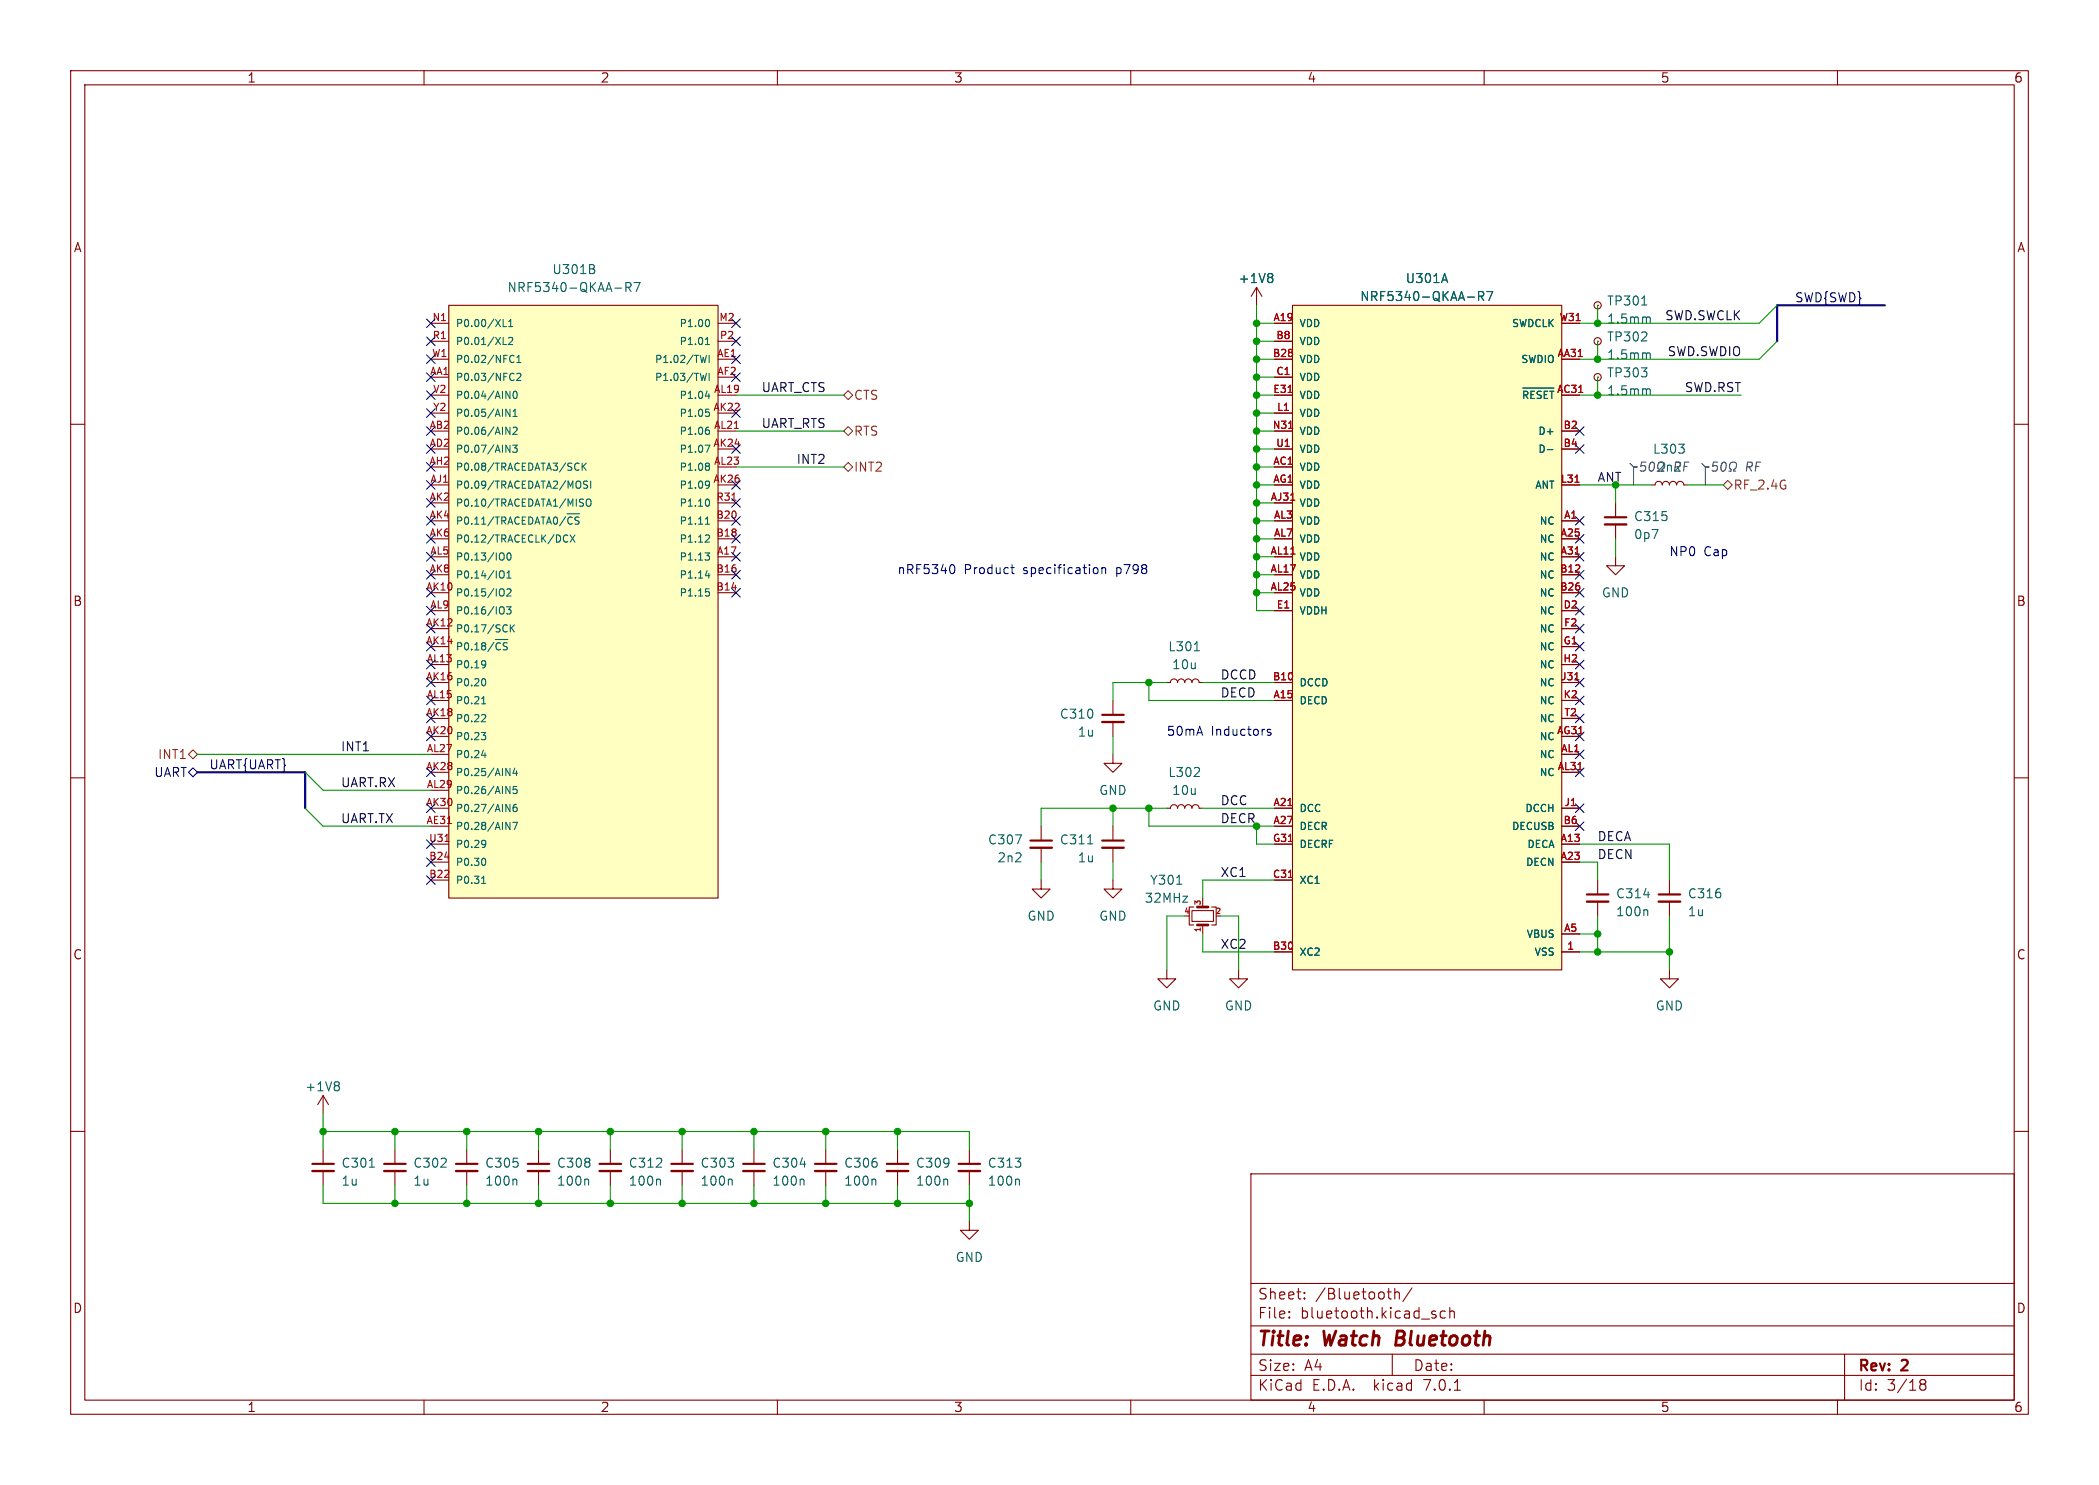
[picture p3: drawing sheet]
<svg xmlns="http://www.w3.org/2000/svg" width="297mm" height="210mm" viewBox="0 0 297 210" stroke-linecap="round" stroke-linejoin="round" font-family="sans-serif">
<g fill="none" stroke="#840000" stroke-width=".15">
<path d="M10 10h277v190h-277zM12 12h273v186h-273zM60 10v2M110 10v2M160 10v2M210 10v2M260 10v2M10 60h2M61 45.7h2.5M61 50.8h2.5M61 55.9h2.5M61 48.3h2.5"/>
<path d="M61 53.3h2.5M61 58.4h2.5M63.5 43.2h38.1v83.8h-38.1zM101.6 45.7h2.5M101.6 50.8h2.5M101.6 55.9h2.5M101.6 48.3h2.5M101.6 53.3h2.5M101.6 58.4h2.5M177.8 40.6l-.8 1.3M177.8 40.6v2.6M177.8 40.6l.8 1.3"/>
<path d="M180.3 45.7h2.6M180.3 50.8h2.6M180.3 55.9h2.6M180.3 48.3h2.6M180.3 53.3h2.6M180.3 58.4h2.6M182.9 43.2h38.1v94h-38.1zM221 45.7h2.5M221 50.8h2.5M221 55.9h2.5M226.1 48.3h.1M226.1 53.3h.1"/>
<path d="M226.1 43.2h.1M285 60h2M61 73.7h2.5M61 76.2h2.5M61 78.7h2.5M61 66h2.5M61 68.6h2.5M61 71.1h2.5M61 61h2.5M61 63.5h2.5M101.6 73.7h2.5M101.6 76.2h2.5"/>
<path d="M101.6 78.7h2.5M101.6 66h2.5M101.6 68.6h2.5M101.6 71.1h2.5M101.6 61h2.5M101.6 63.5h2.5M180.3 73.7h2.6M180.3 76.2h2.6M180.3 78.7h2.6M180.3 66h2.6M180.3 68.6h2.6M180.3 71.1h2.6"/>
<path d="M180.3 61h2.6M180.3 63.5h2.6M221 73.7h2.5M221 76.2h2.5M221 78.7h2.5M221 68.6h2.5M221 61h2.5M221 63.5h2.5M228.6 78.7v1.3h1.3l-1.3 1.3-1.3-1.3h1.3M228.6 71.1v2.1M228.6 74.2v2M233.7 68.6h.5a.51 .51 0 0 1 .5-.5 .51 .51 0 0 1 .5 .5 .51 .51 0 0 1 .5-.5 .51 .51 0 0 1 .5 .5 .51 .51 0 0 1 .5-.5 .51 .51 0 0 1 .5 .5 .51 .51 0 0 1 .5-.5 .51 .51 0 0 1 .6 .5h.5"/>
<path d="M61 99.1h2.5M61 81.3h2.5M61 83.8h2.5M61 96.5h2.5M61 86.4h2.5M61 88.9h2.5M61 91.4h2.5M61 94h2.5M101.6 81.3h2.5M101.6 83.8h2.5M157.5 99.1v2M165.1 96.5h.5a.51 .51 0 0 1 .5-.5 .51 .51 0 0 1 .5 .5 .51 .51 0 0 1 .5-.5 .51 .51 0 0 1 .5 .5 .51 .51 0 0 1 .5-.5 .51 .51 0 0 1 .6 .5 .51 .51 0 0 1 .5-.5 .51 .51 0 0 1 .5 .5h.5"/>
<path d="M180.3 99.1h2.6M180.3 81.3h2.6M180.3 83.8h2.6M180.3 96.5h2.6M180.3 86.4h2.6M221 99.1h2.5M221 81.3h2.5M221 83.8h2.5M221 96.5h2.5M221 86.4h2.5M221 88.9h2.5M221 91.4h2.5"/>
<path d="M221 94h2.5M10 110h2M61 114.3h2.5M61 119.4h2.5M61 116.8h2.5M61 104.1h2.5M61 106.7h2.5M61 109.2h2.5M61 101.6h2.5M61 111.8h2.5M147.3 116.8v2.1M147.3 119.9v2"/>
<path d="M157.5 106.7v1.3h1.2l-1.2 1.2-1.3-1.2h1.3M157.5 102.1v2M157.5 116.8v2.1M157.5 119.9v2M165.1 114.3h.5a.51 .51 0 0 1 .5-.5 .51 .51 0 0 1 .5 .5 .51 .51 0 0 1 .5-.5 .51 .51 0 0 1 .5 .5 .51 .51 0 0 1 .5-.5 .51 .51 0 0 1 .6 .5 .51 .51 0 0 1 .5-.5 .51 .51 0 0 1 .5 .5h.5M180.3 114.3h2.6M180.3 119.4h2.6M180.3 116.8h2.6M221 114.3h2.5M221 119.4h2.5M221 116.8h2.5M221 104.1h2.5"/>
<path d="M221 106.7h2.5M221 109.2h2.5M221 101.6h2.5M285 110h2M61 121.9h2.5M61 124.5h2.5M147.3 124.5v1.2h1.3l-1.3 1.3-1.3-1.3h1.3M157.5 124.5v1.2h1.2l-1.2 1.3-1.3-1.3h1.3M165.1 137.2v1.2h1.3l-1.3 1.3-1.3-1.3h1.3M168.7 128.8h3v1.5h-3zM168.9 128.3h-.6v2.5h.6M170.2 127v1.3"/>
<path d="M170.2 130.8v1.3M171.4 128.3h.7v2.5h-.7M175.3 137.2v1.2h1.2l-1.2 1.3-1.3-1.3h1.3M180.3 134.6h2.6M180.3 124.5h2.6M221 134.6h2.5M221 121.9h2.5M221 132.1h2.5M226.1 124.5v2M226.1 127.5v2M236.2 137.2v1.2h1.3l-1.3 1.3-1.3-1.3h1.3M236.2 124.5v2"/>
<path d="M236.2 127.5v2M10 160h2M45.7 154.9v2.6M45.7 154.9l-.7 1.3M45.7 154.9l.8 1.3M285 160h2M45.7 162.6v2M45.7 165.6v2M55.9 162.6v2M55.9 165.6v2M66 162.6v2M66 165.6v2"/>
<path d="M76.2 162.6v2M76.2 165.6v2M86.4 162.6v2M86.4 165.6v2M96.5 162.6v2M96.5 165.6v2M106.7 162.6v2M106.7 165.6v2M116.8 162.6v2M116.8 165.6v2M127 162.6v2M127 165.6v2"/>
<path d="M137.2 172.7v1.3h1.2l-1.2 1.3-1.3-1.3h1.3M137.2 162.6v2M137.2 165.6v2M177 166h108v32h-108zM60 198v2M110 198v2M160 198v2M177 194.5h108M177 191.5h108M177 187.5h108M177 181.5h108M182.4 186.3h.1l-.1 .1"/>
<path d="M182.4 185.5h.1l-.1 .1M184.6 183.6v.1M184.6 182.8v.1M197 191.5v3M197.4 182.2v1.5M197.4 182.8a.37 .37 0 0 1 .6 .1v.8M199.8 182.1l-1.3 2M203 185.9l.2 .2-.1 .2-.1 .1M203 185.4l.1 .1M204.5 185.5l-.4-.1-.3 .3v.4l.1 .2 .2 .1 .4-.1M205.1 185.5a.37 .37 0 0 1 .7 .1v.8M205.1 184.9v1.5"/>
<path d="M205.8 196.6h.8M210 198v2M260 198v2M261 191.5v6.5M271.7 195.6l.2 .1M271.7 195.2l.2-.1 .5 .1 .1 .3-.3 .2M271.9 195.7h.3M271.9 195.7l-.2 .2M272.2 195.7l.3 .3-.1 .5-.2 .1h-.3l-.2-.1"/>
<circle cx="226.1" cy="43.2" r=".51"/>
<circle cx="226.1" cy="48.3" r=".51"/>
<circle cx="226.1" cy="53.3" r=".51"/>
</g>
<g fill="none" stroke="#840000" stroke-width=".33">
<path d="M227.1 74.2h3M145.8 119.9h3M156 102.1h3M156 119.9h3M224.5 127.5h3.1M234.7 127.5h3M44.2 165.6h3M54.4 165.6h3M64.5 165.6h3.1M74.7 165.6h3M84.8 165.6h3.1M95 165.6h3"/>
<path d="M105.2 165.6h3M115.3 165.6h3.1M125.5 165.6h3M135.6 165.6h3.1"/>
</g>
<g fill="none" stroke="#840000" stroke-width=".3">
<path d="M227.1 73.2h3M145.8 118.9h3M156 101.1h3M156 118.9h3M224.5 126.5h3.1M234.7 126.5h3M44.2 164.6h3M54.4 164.6h3M64.5 164.6h3.1M74.7 164.6h3M84.8 164.6h3.1M95 164.6h3"/>
<path d="M105.2 164.6h3M115.3 164.6h3.1M125.5 164.6h3M135.6 164.6h3.1"/>
</g>
<g fill="none" stroke="#006464" stroke-width=".15">
<path d="M84 38.1l.2 .2-.2 .3M84 37.5v.4M89.7 40h.9l-.6 1.2M179.9 38.7l.2 .2-.2 .3 .2 .3v.2l-.2 .3M71.2 46.2h.5M71.2 48.7h.5M71.6 57.9l.6 1v-1M72 46.2h.5M72 45.5l.3-.3v1M72 47.8l.4-.1 .1 .3-.6 .7h.6M72.5 50.3l.2 .1M72.6 58.9h.6"/>
<path d="M72.6 58.2l.3-.3v1M72.7 55.4l.1-.1a.54 .54 0 0 1 .4 .5 .54 .54 0 0 1-.4 .5h-.1l-.1-.3zM72.7 52.8v.1M72.7 53.7v.1M72.7 51.2l-.2 .1M73.1 52.9l.4-.1 .2 .3-.6 .7h.6M73.1 51.3h.6M73.1 50.5l.3-.2v1M88.6 40.6h.6l.1-.2-.1-.3-.1-.1h-.5v1.2M88.9 40.6l.4 .6M99.8 56h.6M99.8 48.7h.6"/>
<path d="M99.9 57.9h.4M99.9 48l.2-.3v1M100 58.3h.2l.2 .2-.1 .3-.3 .1M100 50.3l-.3 1-.2-.8M100 52.8l-.3 1-.2-.7M100.1 45.2a.54 .54 0 0 1 .3 .5 .54 .54 0 0 1-.3 .5M100.3 55.7v.6M100.3 50.3v1M100.3 52.8v1M209.2 41.9l.6-.1 .1-.1v-.4l-.2-.1h-.5v1.3M209.5 41.9l.4 .6M210.4 41.2h.8l-.5 1.3"/>
<path d="M215.5 54.9h4.4M216.2 55.7l-.1-.3-.5-.1v1M217.1 55.3h-.5v1M218.1 55.4l-.4-.1-.2 .3M219 55.3h-.5v1M219.3 55.3h.6M219.6 55.3v1M232.3 43.1h.7M233.1 49.9h.2l.2 .2v.7M233.1 44.8h.2l.2 .2v.7M233.1 55h.2l.2 .2v.6M65.3 73.5l-.1-.3-.4-.1v1"/>
<path d="M65.7 73.5l.1-.3 .2-.1 .2 .1 .1 .3M67.3 73.4l.2-.3v1M68.2 73.4l.2-.3v1M69.9 73.1l-.9 1.3M70.1 73.1h.6M70.4 73.1v1M71.3 78.3v.8M71.6 73.5l-.1-.3-.5-.1v1M71.8 78.3l.2-.1a.54 .54 0 0 1 .3 .5 .54 .54 0 0 1-.3 .5l-.2-.1-.1-.3zM71.9 74.1l.3-1 .3 1M72.5 63h.7l-.4 .3 .3 .1v.5l-.1 .1-.5-.1M72.6 60.5l.4-.1 .2 .3-.7 .7h.7"/>
<path d="M73.5 73.2l-.3-.1-.3 .3M74.4 73.1h-.5v1M75.4 73.4l-.2-.2-.4-.1v1M75.7 74.1l.3-1 .4 1M76.6 73.1h.5M76.9 73.1v1M77.3 74.1l.4-1 .3 1M78.3 73.5l.1-.3 .1-.1 .3 .1 .1 .3M79.9 75.7h.2l.2 .1M80 73.1l-.8 1.3M80.2 72.7h1.8M80.3 76.6l-.2 .1-.2-.1"/>
<path d="M80.7 75.7l.7 1M81 73.2l-.3-.1-.3 .3M81.4 75.7l-.7 1M81.7 65.5l.2 .1M81.9 66.4l-.2 .1M81.9 73.2l-.4-.1-.1 .3M82.2 70.6h.4M82.4 71.1l.2 .2-.2 .3M82.4 65.5v1M82.5 65.9l.4 .6M82.9 65.5l-.5 .6M83 70.7l.2-.1a.34 .34 0 0 1 .4 .3v.4a.34 .34 0 0 1-.3 .3 .34 .34 0 0 1-.4-.3z"/>
<path d="M83.1 68.1l-.3-.1-.2 .1v.3l.4 .2 .1 .3-.2 .1h-.3M83.6 68v1M99.8 78.2h.6l-.3 .4 .2 .1 .1 .3-.2 .2h-.3M99.8 63h.6l-.4 1M99.8 74.1h.6M99.9 73.4l.2-.3v1M100 75.7h.3l.1 .2-.6 .8h.6M100 60.8h.2l.2 .2-.1 .3-.3 .1M100 65.5h.2l.2 .2-.2 .2M100 68l.3 .1a.67 .67 0 0 1-.2 .9M100 65.9h.2M100.1 70.6a.54 .54 0 0 1 .3 .5 .54 .54 0 0 1-.3 .5"/>
<path d="M100.1 60.4h.2M100.2 65.9l.1 .1 .1 .3-.1 .2h-.3M100.4 68.5l-.2 .2h-.2M218.9 63.6h.8M65.3 91.2l-.1-.3h-.4v1M65.7 91.3l.1-.3 .2-.1 .2 .1 .1 .3M67.3 91.1l.2-.2v1M68.1 91.1l.2-.2h.3l.1 .2M68.1 99.5h.6M68.3 98.7l.1-.2v1M68.6 93.5h.1a.86 .86 0 0 1-.1 .9M68.6 96.1l.1 .3-.1 .5"/>
<path d="M68.7 93.9l-.1 .1M69.9 90.8l-.9 1.4M70.1 90.4h1.8M70.8 91l-.3-.1-.3 .2M71.1 80.7l.1 .1a.65 .65 0 0 1-.1 .9M71.3 83.4v.7M71.3 86v.7M71.7 85.8h.6l-.3 .4 .3 .1v.4l-.2 .1-.4-.1M71.7 83.4l.4-.1 .2 .3-.6 .7h.6M71.7 81.7h.6M71.7 81l.3-.3v1M71.8 90.9h-.4l-.2 .3"/>
<path d="M72.2 88.4v1M72.4 88.8l.4 .6M72.8 88.4l-.6 .5M99.8 81.4h.6M99.9 83.3h.4M100 83.7h.2l.2 .2-.1 .3-.3 .1M100.3 81.1v.6M169 92h.7M68.1 103.6h.6l-.3 .4M68.1 106.8h.7M68.6 101.1l.1 .1v.3l-.6 .6h.6M68.6 104l.1 .2-.1 .4"/>
<path d="M68.6 118.9h.1a.86 .86 0 0 1-.1 .9M68.7 119.3l-.1 .1M72.5 116.3h.7l-.4 1M72.8 108.6l-.2 .8h.6M73.1 113.8h-.3a.68 .68 0 0 0 0 1l.3-.1 .1-.4-.2-.2h-.2l-.2 .2M73.1 109v.7M73.1 111.2h-.5v.5l.1-.1h.4l.1 .2-.1 .3-.1 .1-.4-.1M153.9 119.3h.7M168.9 109.8h.8M169.7 108.7v.4M68.1 124.9h.6M68.3 124.1l.1-.2v1"/>
<path d="M68.6 121.5l.1 .3-.1 .5M166.5 125h.7M233 128.7l.1 .1v.7M47.8 153l.2 .2-.2 .3 .2 .3v.2l-.2 .3M52.3 165.1h.7M72.9 166.8l.2 .1v.7M83.1 166.8l.2 .1v.7M93.3 166.8l.1 .1v.7M103.4 166.8l.2 .1v.7M113.6 166.8l.2 .1v.7M123.7 166.8l.2 .1v.7M133.9 166.8l.2 .1v.7"/>
<path d="M144.1 166.8l.1 .1v.7"/>
</g>
<g fill="#ffffc2" stroke="#ffffc2" stroke-width=".14">
<path d="M182.9 43.2h38.1v94h-38.1z"/>
<path d="M63.5 43.2h38.1v83.8h-38.1z"/>
</g>
<path d="M182.3 55.5h.5M103.6 70.7h.6M103.9 60.6h.6M182.3 60.6h.6M182.6 70.7h.6M182.7 78.4h.5M222.9 68.2h.5M222.8 96.1h.6M63 119h.5M223.3 108.8h.6M182.3 124.1h.6" fill="none" stroke="#a90000" stroke-width=".15"/>
<path d="M169.4 130.8h1.5M169.4 128.3h1.5" fill="none" stroke="#840000" stroke-width=".38"/>
<path d="M230.6 65.5l.5 .5h.5h-.5v2.6M232.9 65.4h-.6l-.1 .6 .2-.2 .4 .1 .1 .2-.1 .4-.2 .1h-.3l-.2-.1M233.9 65.4a.75 .75 0 0 0-.3 1.2h.2M240.8 65.5l.5 .5h.5h-.5v2.6M243.1 65.4h-.6l-.2 .6 .2-.2 .4 .1 .1 .2-.1 .4-.2 .1h-.3l-.2-.1M243.7 65.5l.3-.1a.75 .75 0 0 1-.3 1.2l-.1-.1-.1-.4zM244.6 66.6h.3l.1-.2a.56 .56 0 0 1-.2-.9 .56 .56 0 0 1 .9 0 .66 .66 0 0 1-.4 .9v.2h.3" fill="none" stroke="#484848" stroke-width=".15"/>
<g fill="none" stroke="#000084" stroke-width=".15">
<path d="M60.4 52.7l1.2 1.2M60.4 47.7l1.2 1.2M60.4 55.3l1.2 1.2M60.4 50.2l1.2 1.2M60.4 45.1l1.2 1.2M60.4 57.8l1.2 1.2M61.6 52.7l-1.2 1.2M61.6 47.7l-1.2 1.2M61.6 55.3l-1.2 1.2M61.6 50.2l-1.2 1.2M61.6 45.1l-1.2 1.2M61.6 57.8l-1.2 1.2"/>
<path d="M103.5 52.7l1.2 1.2M103.5 57.8l1.2 1.2M103.5 47.7l1.2 1.2M103.5 50.2l1.2 1.2M103.5 45.1l1.2 1.2M104.7 52.7l-1.2 1.2M104.7 50.2l-1.2 1.2M104.7 57.8l-1.2 1.2M104.7 47.7l-1.2 1.2M104.7 45.1l-1.2 1.2M60.4 65.4l1.2 1.2M60.4 73.1l1.2 1.2"/>
<path d="M60.4 68l1.2 1.2M60.4 70.5l1.2 1.2M60.4 60.4l1.2 1.2M60.4 78.1l1.2 1.2M60.4 62.9l1.2 1.2M60.4 75.6l1.2 1.2M61.6 65.4l-1.2 1.2M61.6 73.1l-1.2 1.2M61.6 68l-1.2 1.2M61.6 70.5l-1.2 1.2M61.6 60.4l-1.2 1.2M61.6 78.1l-1.2 1.2"/>
<path d="M61.6 62.9l-1.2 1.2M61.6 75.6l-1.2 1.2M103.5 62.9l1.2 1.2M103.5 78.1l1.2 1.2M103.5 73.1l1.2 1.2M103.5 68l1.2 1.2M103.5 70.5l1.2 1.2M103.5 75.6l1.2 1.2M104.7 62.9l-1.2 1.2M104.7 78.1l-1.2 1.2M104.7 73.1l-1.2 1.2M104.7 68l-1.2 1.2"/>
<path d="M104.7 70.5l-1.2 1.2M104.7 75.6l-1.2 1.2M222.9 78.1l1.2 1.2M222.9 73.1l1.2 1.2M222.9 75.6l1.2 1.2M222.9 62.9l1.2 1.2M222.9 60.4l1.2 1.2M224.1 78.1l-1.2 1.2M224.1 73.1l-1.2 1.2M224.1 75.6l-1.2 1.2M224.1 62.9l-1.2 1.2M224.1 60.4l-1.2 1.2"/>
<path d="M60.4 80.7l1.2 1.2M60.4 85.8l1.2 1.2M60.4 83.2l1.2 1.2M60.4 95.9l1.2 1.2M60.4 90.8l1.2 1.2M60.4 88.3l1.2 1.2M60.4 98.5l1.2 1.2M60.4 93.4l1.2 1.2M61.6 95.9l-1.2 1.2M61.6 80.7l-1.2 1.2M61.6 85.8l-1.2 1.2M61.6 83.2l-1.2 1.2"/>
<path d="M61.6 90.8l-1.2 1.2M61.6 88.3l-1.2 1.2M61.6 98.5l-1.2 1.2M61.6 93.4l-1.2 1.2M103.5 83.2l1.2 1.2M103.5 80.7l1.2 1.2M104.7 83.2l-1.2 1.2M104.7 80.7l-1.2 1.2M222.9 90.8l1.2 1.2M222.9 88.3l1.2 1.2M222.9 95.9l1.2 1.2M222.9 93.4l1.2 1.2"/>
<path d="M222.9 83.2l1.2 1.2M222.9 80.7l1.2 1.2M222.9 98.5l1.2 1.2M222.9 85.8l1.2 1.2M224.1 90.8l-1.2 1.2M224.1 88.3l-1.2 1.2M224.1 95.9l-1.2 1.2M224.1 93.4l-1.2 1.2M224.1 83.2l-1.2 1.2M224.1 80.7l-1.2 1.2M224.1 98.5l-1.2 1.2M224.1 85.8l-1.2 1.2"/>
<path d="M27.3 108.6l.6 .6-.6 .7-.6-.7zM60.4 118.8l1.2 1.2M60.4 108.6l1.2 1.2M60.4 103.5l1.2 1.2M60.4 113.7l1.2 1.2M60.4 101l1.2 1.2M61.6 113.7l-1.2 1.2M61.6 118.8l-1.2 1.2M61.6 108.6l-1.2 1.2M61.6 103.5l-1.2 1.2M61.6 101l-1.2 1.2M222.9 106.1l1.2 1.2"/>
<path d="M222.9 108.6l1.2 1.2M222.9 103.5l1.2 1.2M222.9 113.7l1.2 1.2M222.9 116.2l1.2 1.2M222.9 101l1.2 1.2M224.1 106.1l-1.2 1.2M224.1 108.6l-1.2 1.2M224.1 103.5l-1.2 1.2M224.1 113.7l-1.2 1.2M224.1 116.2l-1.2 1.2M224.1 101l-1.2 1.2M60.4 123.9l1.2 1.2"/>
<path d="M60.4 121.3l1.2 1.2M61.6 123.9l-1.2 1.2M61.6 121.3l-1.2 1.2"/>
</g>
<path d="M119.4 55.9l.6-.7 .6 .7-.6 .6zM119.4 61l.6-.7 .6 .7-.6 .6zM119.4 66l.6-.6 .6 .6-.6 .7zM243.8 68.6l.7-.7 .6 .7-.6 .6zM26.7 106.7l.6-.7 .6 .7-.6 .6z" fill="none" stroke="#725600" stroke-width=".15"/>
<path d="M134.8 79.9a.79 .79 0 0 1 0 1.2M143.2 79.9v1l.1 .2h.2M143 80.3h.5M154.9 80.3h.3l.2 .2-.1 .5-.4 .1M155.9 80.4l.2-.1h.3l.1 .8M155.9 80.3v.8M179.8 103.2l-.3-.1-.2 .2 .1 .2 .4 .1v.3h-.5" fill="none" stroke="#0000c2" stroke-width=".15"/>
<path d="M266.7 43.2h-15.2v5.1M27.9 109.2h15.3v5.1" fill="none" stroke="#000084" stroke-width=".3"/>
<g fill="none" stroke="#009600" stroke-width=".15">
<path d="M104.1 55.9h15.3M177.8 43.2v43.2h2.5M177.8 55.9h2.5M177.8 45.7h2.5M177.8 48.3h2.5M177.8 50.8h2.5M177.8 58.4h2.5M177.8 53.3h2.5M223.5 55.9h22.9M226.1 43.2v2.5M226.1 48.3v2.5M226.1 53.3v2.6"/>
<path d="M251.5 43.2l-2.6 2.5h-25.4M251.5 48.3l-2.6 2.5h-25.4M104.1 61h15.3M104.1 66h15.3M177.8 68.6h2.5M177.8 61h2.5M177.8 66h2.5M177.8 76.2h2.5M177.8 71.1h2.5M177.8 73.7h2.5M177.8 63.5h2.5M177.8 78.7h2.5"/>
<path d="M223.5 68.6h10.2M228.6 68.6v2.5M228.6 76.2v2.5M238.8 68.6h5M162.6 96.5v2.6h17.7M165.1 96.5h-7.6v2.6M170.2 96.5h10.1M177.8 83.8h2.5M177.8 81.3h2.5M27.9 106.7h33.1M43.2 114.3l2.5 2.5h15.3M43.2 109.2l2.5 2.6h15.3"/>
<path d="M157.5 104.1v2.6M157.5 114.3v2.5M162.6 114.3v2.5h17.7M165.1 114.3h-17.8v2.5M170.2 114.3h10.1M177.8 116.8v2.6h2.5M223.5 119.4h12.7v5.1M147.3 121.9v2.6M157.5 121.9v2.6M167.6 129.5h-2.5v7.7M170.2 132.1v2.5h10.1M172.7 129.5h2.6v7.7"/>
<path d="M180.3 124.5h-10.1v2.5M223.5 134.6h12.7M223.5 121.9h2.6v2.6M223.5 132.1h2.6M226.1 129.5v5.1M236.2 129.5v7.7M45.7 157.5v5.1M45.7 160h91.5v2.6M45.7 167.6v2.6h91.5M55.9 160v2.6M55.9 167.6v2.6M66 160v2.6"/>
<path d="M66 167.6v2.6M76.2 160v2.6M76.2 167.6v2.6M86.4 160v2.6M86.4 167.6v2.6M96.5 160v2.6M96.5 167.6v2.6M106.7 160v2.6M106.7 167.6v2.6M116.8 160v2.6M116.8 167.6v2.6M127 160v2.6"/>
<path d="M127 167.6v2.6M137.2 167.6v5.1"/>
</g>
<g fill="#009600" stroke="#009600" stroke-width=".15">
<circle cx="127" cy="160" r=".46"/>
<circle cx="106.7" cy="160" r=".46"/>
<circle cx="106.7" cy="170.2" r=".46"/>
<circle cx="76.2" cy="170.2" r=".46"/>
<circle cx="66" cy="170.2" r=".46"/>
<circle cx="96.5" cy="160" r=".46"/>
<circle cx="86.4" cy="170.2" r=".46"/>
<circle cx="86.4" cy="160" r=".46"/>
<circle cx="96.5" cy="170.2" r=".46"/>
<circle cx="76.2" cy="160" r=".46"/>
<circle cx="116.8" cy="160" r=".46"/>
<circle cx="116.8" cy="170.2" r=".46"/>
<circle cx="137.2" cy="170.2" r=".46"/>
<circle cx="127" cy="170.2" r=".46"/>
<circle cx="66" cy="160" r=".46"/>
<circle cx="55.9" cy="160" r=".46"/>
<circle cx="55.9" cy="170.2" r=".46"/>
<circle cx="45.7" cy="160" r=".46"/>
<circle cx="162.6" cy="96.5" r=".46"/>
<circle cx="157.5" cy="114.3" r=".46"/>
<circle cx="226.1" cy="50.8" r=".46"/>
<circle cx="177.8" cy="45.7" r=".46"/>
<circle cx="226.1" cy="45.7" r=".46"/>
<circle cx="177.8" cy="48.3" r=".46"/>
<circle cx="177.8" cy="50.8" r=".46"/>
<circle cx="177.8" cy="61" r=".46"/>
<circle cx="177.8" cy="55.9" r=".46"/>
<circle cx="177.8" cy="58.4" r=".46"/>
<circle cx="177.8" cy="53.3" r=".46"/>
<circle cx="177.8" cy="81.3" r=".46"/>
<circle cx="177.8" cy="78.7" r=".46"/>
<circle cx="177.8" cy="76.2" r=".46"/>
<circle cx="177.8" cy="83.8" r=".46"/>
<circle cx="177.8" cy="68.6" r=".46"/>
<circle cx="177.8" cy="73.7" r=".46"/>
<circle cx="177.8" cy="71.1" r=".46"/>
<circle cx="177.8" cy="66" r=".46"/>
<circle cx="177.8" cy="63.5" r=".46"/>
<circle cx="226.1" cy="132.1" r=".46"/>
<circle cx="226.1" cy="134.6" r=".46"/>
<circle cx="236.2" cy="134.6" r=".46"/>
<circle cx="226.1" cy="55.9" r=".46"/>
<circle cx="228.6" cy="68.6" r=".46"/>
<circle cx="162.6" cy="114.3" r=".46"/>
<circle cx="177.8" cy="116.8" r=".46"/>
</g>
<g font-size="2.8" fill="#840000">
<text x="178" y="190.8">Title:</text>
<text x="187.4" y="190.8">Watch</text>
<text x="198.2" y="190.8">Bluetooth</text>
</g>
<g font-size="2.1" fill="#840000">
<text x="178" y="183.9">Sheet:</text>
<text x="186.2" y="183.9">/Bluetooth/</text>
<text x="178" y="186.6">File:</text>
<text x="184" y="186.6">bluetooth.kicad_sch</text>
<text x="178" y="196.8">KiCad</text>
<text x="178" y="194">Size:</text>
<text x="184.6" y="194">A4</text>
<text x="185.7" y="196.8">E.D.A.</text>
<text x="194.4" y="196.8">kicad</text>
<text x="200" y="194">Date:</text>
<text x="201.5" y="196.8">7.0.1</text>
<text x="263" y="194.2">Rev:</text>
<text x="263" y="196.8">Id:</text>
<text x="267" y="196.8">3/18</text>
<text x="269.2" y="194.2">2</text>
</g>
<g font-size="1.8" fill="#840000">
<text x="35" y="11.8">1</text>
<text x="85" y="11.8">2</text>
<text x="135" y="11.8">3</text>
<text x="185" y="11.8">4</text>
<text x="235" y="11.8">5</text>
<text x="285" y="11.8">6</text>
<text x="10.4" y="35.8">A</text>
<text x="285.4" y="35.8">A</text>
<text x="10.3" y="85.8">B</text>
<text x="285.3" y="85.8">B</text>
<text x="10.3" y="135.8">C</text>
<text x="285.3" y="135.8">C</text>
<text x="10.3" y="185.8">D</text>
<text x="285.3" y="185.8">D</text>
<text x="35" y="199.8">1</text>
<text x="85" y="199.8">2</text>
<text x="135" y="199.8">3</text>
<text x="185" y="199.8">4</text>
<text x="235" y="199.8">5</text>
<text x="285" y="199.8">6</text>
</g>
<g font-size="1.8" fill="#006464">
<text x="71.8" y="41.5">NRF5340-QKAA-R7</text>
<text x="78.1" y="38.9">U301B</text>
<text x="175.2" y="40.2">+1V8</text>
<text x="198.8" y="40.2">U301A</text>
<text x="192.4" y="42.7">NRF5340-QKAA-R7</text>
<text x="227.3" y="43.4">TP301</text>
<text x="227.3" y="45.9">1.5mm</text>
<text x="227.3" y="48.5">TP302</text>
<text x="227.3" y="51">1.5mm</text>
<text x="227.3" y="53.5">TP303</text>
<text x="227.3" y="56.1">1.5mm</text>
<text x="233.8" y="64.3">L303</text>
<text x="231.1" y="73.9">C315</text>
<text x="231.1" y="76.4">0p7</text>
<text x="226.6" y="84.6">GND</text>
<text x="165.2" y="92.3">L301</text>
<text x="165.8" y="94.8">10u</text>
<text x="149.9" y="101.8">C310</text>
<text x="152.4" y="104.3">1u</text>
<text x="155.5" y="112.6">GND</text>
<text x="165.2" y="110">L302</text>
<text x="165.8" y="112.6">10u</text>
<text x="139.7" y="119.6">C307</text>
<text x="149.9" y="119.6">C311</text>
<text x="141.1" y="122.1">2n2</text>
<text x="152.4" y="122.1">1u</text>
<text x="162.7" y="125.3">Y301</text>
<text x="145.3" y="130.4">GND</text>
<text x="155.5" y="130.4">GND</text>
<text x="161.9" y="127.8">32MHz</text>
<text x="228.6" y="127.2">C314</text>
<text x="228.6" y="129.7">100n</text>
<text x="238.8" y="127.2">C316</text>
<text x="238.8" y="129.7">1u</text>
<text x="163.1" y="143.1">GND</text>
<text x="173.3" y="143.1">GND</text>
<text x="234.2" y="143.1">GND</text>
<text x="43.1" y="154.5">+1V8</text>
<text x="48.3" y="165.3">C301</text>
<text x="48.3" y="167.8">1u</text>
<text x="58.4" y="165.3">C302</text>
<text x="58.4" y="167.8">1u</text>
<text x="68.6" y="165.3">C305</text>
<text x="68.6" y="167.8">100n</text>
<text x="78.7" y="165.3">C308</text>
<text x="78.7" y="167.8">100n</text>
<text x="88.9" y="165.3">C312</text>
<text x="88.9" y="167.8">100n</text>
<text x="99.1" y="165.3">C303</text>
<text x="99.1" y="167.8">100n</text>
<text x="109.2" y="165.3">C304</text>
<text x="109.2" y="167.8">100n</text>
<text x="119.4" y="165.3">C306</text>
<text x="119.4" y="167.8">100n</text>
<text x="129.5" y="165.3">C309</text>
<text x="129.5" y="167.8">100n</text>
<text x="139.7" y="165.3">C313</text>
<text x="139.7" y="167.8">100n</text>
<text x="135.2" y="178.6">GND</text>
</g>
<g font-size="1.8" fill="#0f0f0f">
<text x="235.5" y="45.4">SWD.SWCLK</text>
<text x="235.9" y="50.5">SWD.SWDIO</text>
<text x="107.6" y="55.5">UART_CTS</text>
<text x="238.3" y="55.5">SWD.RST</text>
<text x="107.6" y="60.6">UART_RTS</text>
<text x="112.6" y="65.7">INT2</text>
<text x="226.1" y="68.2">ANT</text>
<text x="172.7" y="98.7">DECD</text>
<text x="172.7" y="96.2">DCCD</text>
<text x="48.3" y="106.3">INT1</text>
<text x="48.3" y="111.4">UART.RX</text>
<text x="172.7" y="114">DCC</text>
<text x="48.3" y="116.5">UART.TX</text>
<text x="172.7" y="116.5">DECR</text>
<text x="226.1" y="119">DECA</text>
<text x="172.7" y="124.1">XC1</text>
<text x="226.1" y="121.6">DECN</text>
<text x="172.7" y="134.3">XC2</text>
</g>
<g font-size="1.8" fill="#000084">
<text x="254" y="42.8">SWD{SWD}</text>
<text x="21.7" y="110">UART</text>
<text x="29.5" y="108.9">UART{UART}</text>
</g>
<g font-size="1.8" fill="#725600">
<text x="120.8" y="56.7">CTS</text>
<text x="120.8" y="61.8">RTS</text>
<text x="120.8" y="66.9">INT2</text>
<text x="245.3" y="69.4">RF_2.4G</text>
<text x="22.2" y="107.5">INT1</text>
</g>
<g font-size="1.8" fill="#484848">
<text x="234.4" y="66.9">2n2RF</text>
<text x="246.9" y="66.9">RF</text>
</g>
<g font-size="1.8" fill="#0000c2">
<text x="127" y="81.3">nRF5340</text>
<text x="136.4" y="81.3">Product</text>
<text x="144.9" y="81.3">specification</text>
<text x="158.1" y="81.3">p798</text>
<text x="236.2" y="78.7">NP0</text>
<text x="241.1" y="78.7">Cap</text>
<text x="165.1" y="104.1">50mA</text>
<text x="171.4" y="104.1">Inductors</text>
</g>
<g font-size="1.4" fill="#a90000">
<text x="61.1" y="45.5">N1</text>
<text x="101.7" y="45.5">M2</text>
<text x="180.1" y="45.5">A19</text>
<text x="220.6" y="45.5">W31</text>
<text x="60.8" y="53.1">AA1</text>
<text x="61.1" y="50.5">W1</text>
<text x="61.1" y="48">R1</text>
<text x="101.4" y="50.5">AE1</text>
<text x="101.4" y="53.1">AF2</text>
<text x="101.8" y="48">P2</text>
<text x="180" y="50.5">B28</text>
<text x="180.5" y="48">B8</text>
<text x="180.5" y="53.1">C1</text>
<text x="220.3" y="50.5">AA31</text>
<text x="61.2" y="55.6">V2</text>
<text x="61.2" y="58.2">Y2</text>
<text x="100.9" y="58.2">AK22</text>
<text x="101" y="55.6">AL19</text>
<text x="180.1" y="55.6">E31</text>
<text x="180.6" y="58.2">L1</text>
<text x="220.3" y="55.6">AC31</text>
<text x="60.7" y="65.8">AH2</text>
<text x="60.7" y="60.7">AB2</text>
<text x="60.7" y="63.2">AD2</text>
<text x="100.9" y="63.2">AK24</text>
<text x="101" y="60.7">AL21</text>
<text x="101" y="65.8">AL23</text>
<text x="180" y="60.7">N31</text>
<text x="180.1" y="65.8">AC1</text>
<text x="180.5" y="63.2">U1</text>
<text x="221.2" y="60.7">B2</text>
<text x="221.2" y="63.2">B4</text>
<text x="60.7" y="70.9">AK2</text>
<text x="60.8" y="68.3">AJ1</text>
<text x="100.9" y="68.3">AK26</text>
<text x="101.3" y="70.9">R31</text>
<text x="179.7" y="70.9">AJ31</text>
<text x="180.1" y="68.3">AG1</text>
<text x="220.8" y="68.3">L31</text>
<text x="60.7" y="73.4">AK4</text>
<text x="60.7" y="75.9">AK6</text>
<text x="101.3" y="75.9">B18</text>
<text x="101.3" y="73.4">B20</text>
<text x="180.2" y="73.4">AL3</text>
<text x="180.2" y="75.9">AL7</text>
<text x="220.8" y="75.9">A25</text>
<text x="221.2" y="73.4">A1</text>
<text x="60.2" y="83.6">AK10</text>
<text x="60.7" y="81">AK8</text>
<text x="60.8" y="78.5">AL5</text>
<text x="101.3" y="83.6">B14</text>
<text x="101.3" y="81">B16</text>
<text x="101.4" y="78.5">A17</text>
<text x="179.7" y="78.5">AL11</text>
<text x="179.7" y="81">AL17</text>
<text x="179.7" y="83.6">AL25</text>
<text x="220.7" y="81">B12</text>
<text x="220.7" y="83.6">B26</text>
<text x="220.8" y="78.5">A31</text>
<text x="60.2" y="88.6">AK12</text>
<text x="60.8" y="86.1">AL9</text>
<text x="180.6" y="86.1">E1</text>
<text x="221.2" y="86.1">D2</text>
<text x="221.2" y="88.6">F2</text>
<text x="60.2" y="91.2">AK14</text>
<text x="60.3" y="93.7">AL13</text>
<text x="221.1" y="93.7">H2</text>
<text x="221.2" y="91.2">G1</text>
<text x="60.2" y="96.3">AK16</text>
<text x="60.2" y="101.3">AK18</text>
<text x="60.3" y="98.8">AL15</text>
<text x="180" y="96.3">B10</text>
<text x="180.1" y="98.8">A15</text>
<text x="220.8" y="96.3">J31</text>
<text x="221.2" y="98.8">K2</text>
<text x="221.3" y="101.3">T2</text>
<text x="60.2" y="103.9">AK20</text>
<text x="60.3" y="106.4">AL27</text>
<text x="220.3" y="103.9">AG31</text>
<text x="220.8" y="106.4">AL1</text>
<text x="60.2" y="109">AK28</text>
<text x="60.3" y="111.5">AL29</text>
<text x="220.3" y="109">AL31</text>
<text x="60.2" y="114">AK30</text>
<text x="60.3" y="116.6">AE31</text>
<text x="60.6" y="119.1">U31</text>
<text x="180" y="119.1">G31</text>
<text x="180.1" y="114">A21</text>
<text x="180.1" y="116.6">A27</text>
<text x="220.8" y="119.1">A13</text>
<text x="221.2" y="116.6">B6</text>
<text x="221.3" y="114">J1</text>
<text x="60.7" y="124.2">B22</text>
<text x="60.7" y="121.7">B24</text>
<text x="180" y="124.2">C31</text>
<text x="220.8" y="121.7">A23</text>
<text x="221.2" y="131.8">A5</text>
<text x="180" y="134.4">B30</text>
<text x="221.7" y="134.4">1</text>
</g>
<g font-size="1.4" fill="#006464">
<text x="64.5" y="46.4">P0.00/XL1</text>
<text x="96" y="46.4">P1.00</text>
<text x="183.9" y="46.4">VDD</text>
<text x="213.8" y="46.4">SWDCLK</text>
<text x="64.5" y="49">P0.01/XL2</text>
<text x="64.5" y="51.5">P0.02/NFC1</text>
<text x="92.5" y="51.5">P1.02/TWI</text>
<text x="96" y="49">P1.01</text>
<text x="183.9" y="51.5">VDD</text>
<text x="183.9" y="49">VDD</text>
<text x="215.1" y="51.5">SWDIO</text>
<text x="64.5" y="54">P0.03/NFC2</text>
<text x="64.5" y="56.6">P0.04/AIN0</text>
<text x="64.5" y="59.1">P0.05/AIN1</text>
<text x="92.5" y="54">P1.03/TWI</text>
<text x="96" y="59.1">P1.05</text>
<text x="96" y="56.6">P1.04</text>
<text x="183.9" y="54">VDD</text>
<text x="183.9" y="56.6">VDD</text>
<text x="183.9" y="59.1">VDD</text>
<text x="215.2" y="57.1">~{RESET}</text>
<text x="64.5" y="61.7">P0.06/AIN2</text>
<text x="64.5" y="64.2">P0.07/AIN3</text>
<text x="96" y="64.2">P1.07</text>
<text x="96" y="61.7">P1.06</text>
<text x="183.9" y="61.7">VDD</text>
<text x="183.9" y="64.2">VDD</text>
<text x="217.5" y="61.7">D+</text>
<text x="217.5" y="64.2">D-</text>
<text x="64.5" y="66.7">P0.08/TRACEDATA3/SCK</text>
<text x="64.5" y="69.3">P0.09/TRACEDATA2/MOSI</text>
<text x="64.5" y="71.8">P0.10/TRACEDATA1/MISO</text>
<text x="96" y="69.3">P1.09</text>
<text x="96" y="66.7">P1.08</text>
<text x="96" y="71.8">P1.10</text>
<text x="183.9" y="66.7">VDD</text>
<text x="183.9" y="69.3">VDD</text>
<text x="183.9" y="71.8">VDD</text>
<text x="217.1" y="69.3">ANT</text>
<text x="64.5" y="74.8">P0.11/TRACEDATA0/~{CS}</text>
<text x="64.5" y="76.9">P0.12/TRACECLK/DCX</text>
<text x="96" y="76.9">P1.12</text>
<text x="96" y="74.4">P1.11</text>
<text x="183.9" y="74.4">VDD</text>
<text x="183.9" y="76.9">VDD</text>
<text x="217.7" y="74.4">NC</text>
<text x="217.7" y="76.9">NC</text>
<text x="64.5" y="82">P0.14/IO1</text>
<text x="64.5" y="79.4">P0.13/IO0</text>
<text x="96" y="79.4">P1.13</text>
<text x="96" y="82">P1.14</text>
<text x="183.9" y="79.4">VDD</text>
<text x="183.9" y="82">VDD</text>
<text x="217.7" y="79.4">NC</text>
<text x="217.7" y="82">NC</text>
<text x="64.5" y="84.5">P0.15/IO2</text>
<text x="64.5" y="89.6">P0.17/SCK</text>
<text x="64.5" y="87.1">P0.16/IO3</text>
<text x="96" y="84.5">P1.15</text>
<text x="183.9" y="84.5">VDD</text>
<text x="183.9" y="87.1">VDDH</text>
<text x="217.7" y="84.5">NC</text>
<text x="217.7" y="87.1">NC</text>
<text x="217.7" y="89.6">NC</text>
<text x="64.5" y="92.6">P0.18/~{CS}</text>
<text x="64.5" y="94.7">P0.19</text>
<text x="217.7" y="92.1">NC</text>
<text x="217.7" y="94.7">NC</text>
<text x="64.5" y="97.2">P0.20</text>
<text x="64.5" y="99.8">P0.21</text>
<text x="183.9" y="99.8">DECD</text>
<text x="183.9" y="97.2">DCCD</text>
<text x="217.7" y="97.2">NC</text>
<text x="217.7" y="99.8">NC</text>
<text x="64.5" y="102.3">P0.22</text>
<text x="64.5" y="104.8">P0.23</text>
<text x="64.5" y="107.4">P0.24</text>
<text x="217.7" y="104.8">NC</text>
<text x="217.7" y="107.4">NC</text>
<text x="217.7" y="102.3">NC</text>
<text x="64.5" y="109.9">P0.25/AIN4</text>
<text x="64.5" y="112.5">P0.26/AIN5</text>
<text x="217.7" y="109.9">NC</text>
<text x="64.5" y="117.5">P0.28/AIN7</text>
<text x="64.5" y="115">P0.27/AIN6</text>
<text x="183.9" y="115">DCC</text>
<text x="183.9" y="117.5">DECR</text>
<text x="213.8" y="117.5">DECUSB</text>
<text x="215.7" y="115">DCCH</text>
<text x="64.5" y="125.2">P0.31</text>
<text x="64.5" y="122.6">P0.30</text>
<text x="64.5" y="120.1">P0.29</text>
<text x="183.9" y="125.2">XC1</text>
<text x="183.9" y="120.1">DECRF</text>
<text x="215.8" y="122.6">DECN</text>
<text x="216" y="120.1">DECA</text>
<text x="183.9" y="135.3">XC2</text>
<text x="215.9" y="132.8">VBUS</text>
<text x="217" y="135.3">VSS</text>
</g>
<g font-size="1.1" fill="#a90000">
<text x="167.5" y="129.3">4</text>
<text x="169.9" y="131.9" transform="rotate(-90 169.9 131.9)">1</text>
<text x="169.9" y="128.1" transform="rotate(-90 169.9 128.1)">3</text>
<text x="171.9" y="129.3">2</text>
</g>
</svg>
